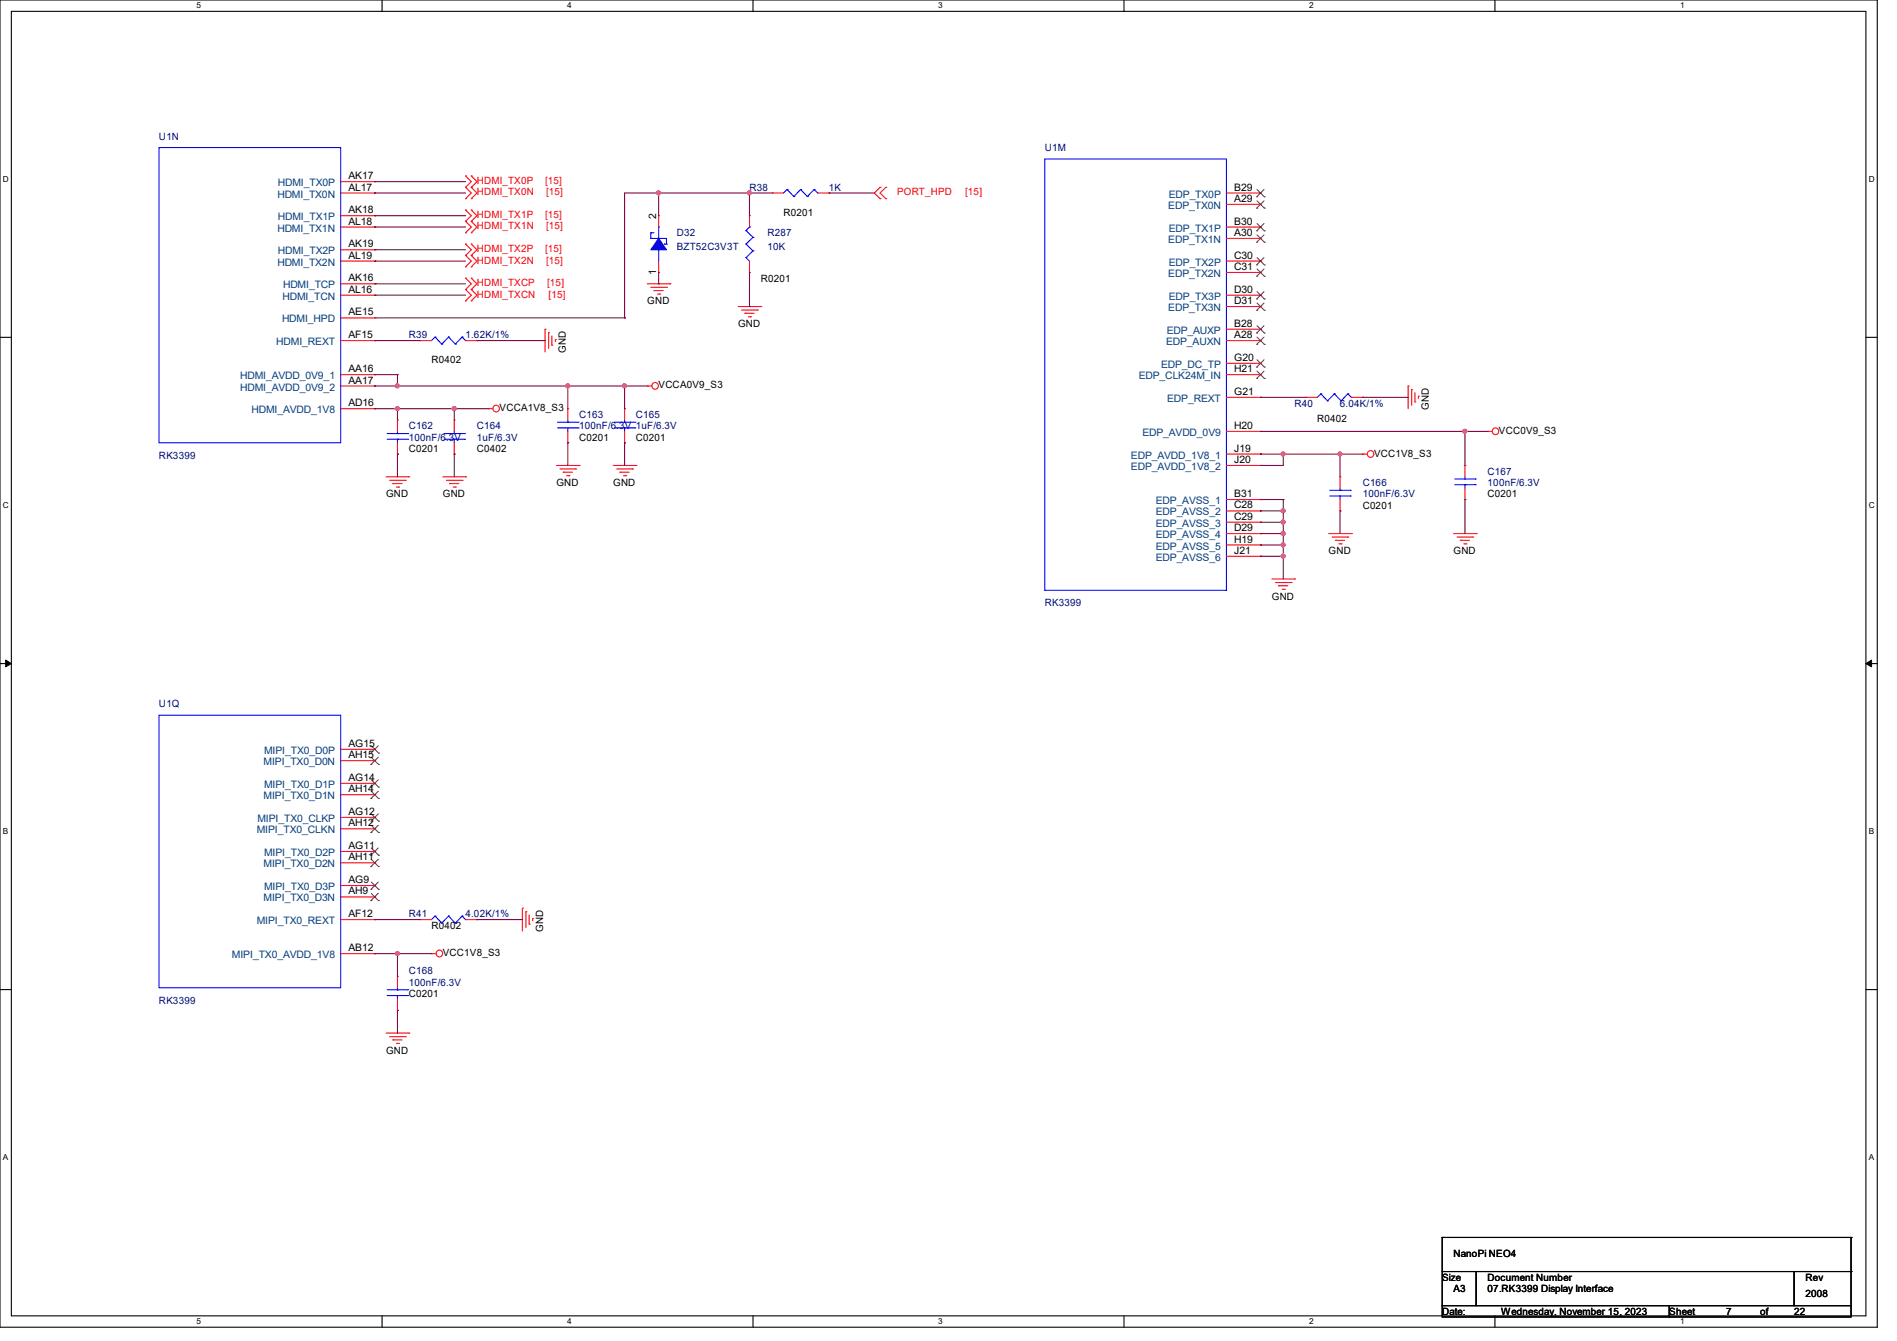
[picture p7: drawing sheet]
<svg xmlns="http://www.w3.org/2000/svg" width="297mm" height="210mm" viewBox="0 0 297 210" stroke-linecap="round" stroke-linejoin="round" font-family="sans-serif">
<path d="M0 0h293.9v207.9h-293.9zM1.8 1.8h290.3v204.3h-290.3z" fill="none" stroke="#000" stroke-width=".17"/>
<g fill="#fff">
<path d="M30.8 .2h.7v1.4h-.7z"/>
<path d="M30.8 206.2h.7v1.4h-.7z"/>
</g>
<path d="M59.8 0v1.8M59.8 206.1v1.8" fill="none" stroke="#000" stroke-width=".17"/>
<g fill="#fff">
<path d="M88.8 .2h.7v1.4h-.7z"/>
<path d="M88.8 206.2h.7v1.4h-.7z"/>
</g>
<path d="M117.9 0v1.8M117.9 206.1v1.8" fill="none" stroke="#000" stroke-width=".17"/>
<g fill="#fff">
<path d="M146.9 .2h.7v1.4h-.7z"/>
<path d="M146.9 206.2h.7v1.4h-.7z"/>
</g>
<path d="M176 0v1.8M176 206.1v1.8" fill="none" stroke="#000" stroke-width=".17"/>
<g fill="#fff">
<path d="M205 .2h.7v1.4h-.7z"/>
<path d="M205 206.2h.7v1.4h-.7z"/>
</g>
<path d="M234.1 0v1.8M234.1 206.1v1.8" fill="none" stroke="#000" stroke-width=".17"/>
<g fill="#fff">
<path d="M263.1 .2h.6v1.4h-.6z"/>
<path d="M263.1 206.2h.6v1.4h-.6z"/>
<path d="M.5 27.3h.9v1.4h-.9z"/>
<path d="M292.6 27.3h.9v1.4h-.9z"/>
<path d="M.5 78.4h.9v1.4h-.9z"/>
<path d="M292.6 78.4h.9v1.4h-.9z"/>
</g>
<path d="M0 52.8h1.8M292.1 52.8h1.8" fill="none" stroke="#000" stroke-width=".17"/>
<g fill="#fff">
<path d="M.5 129.5h.8v1.4h-.8z"/>
<path d="M292.6 129.5h.8v1.4h-.8z"/>
</g>
<path d="M0 103.9h1.8M292.1 103.9h1.8" fill="none" stroke="#000" stroke-width=".17"/>
<path d="M.9 103.4l.9 .5-.9 .5zM292.1 103.9l.9-.5v1z" fill="#000" stroke="#000" stroke-width=".16"/>
<g fill="#fff">
<path d="M.5 180.5h.8v1.4h-.8z"/>
<path d="M292.6 180.5h.8v1.4h-.8z"/>
</g>
<g fill="none" stroke="#000" stroke-width=".17">
<path d="M0 155h1.8M292.1 155h1.8M225.8 199.1h5.3v5.4h-5.3zM225.8 193.8h.1M225.8 193.8v5.3M225.8 193.8h64M231.1 199.1h49.8v5.4h-49.8zM280.9 199.1h8.9v5.4h-8.9zM289.8 193.8h.1M289.8 199.1h.1M289.8 193.8v5.3M225.8 204.5h35.6v1.7h-35.6z"/>
<path d="M261.4 204.5h28.4v1.7h-28.4z"/>
</g>
<g fill="none" stroke="#f00" stroke-width=".17">
<path d="M53.3 35.6h5.4M53.3 30.2h5.4M53.3 39.1h5.4M53.3 33.8h5.4M53.3 28.4h5.4M58.7 39.1h.1M58.7 33.8h.1M58.7 35.6h.1M58.7 28.4h.1M58.7 30.2h.1M72.9 31.1h.1M72.9 29.3h.1"/>
<path d="M72.9 27.6h.1M72.9 34.7h.1M72.9 32.9h.1M72.9 36.4h.1M72.9 38.2h.1M72.9 29.3l.9 .9-.9 .9M72.9 27.6l.9 .8-.9 .9M72.9 32.9l.9 .9-.9 .9M72.9 34.7l.9 .9-.9 .8M72.9 38.2l.9 .9-.9 .9M73.8 31.1h.1M73.8 29.3h.1"/>
<path d="M73.8 27.6h.1M73.8 34.7h.1M73.8 32.9h.1M73.8 36.4h.1M73.8 38.2h.1M73.8 29.3l.9 .9-.9 .9M73.8 27.6l.9 .8-.9 .9M73.8 32.9l.9 .9-.9 .9M73.8 34.7l.9 .9-.9 .8M73.8 38.2l.9 .9-.9 .9M103.1 33.8h.1M103.1 33.8v1.8"/>
<path d="M117.3 33.8h.1M117.3 33.8v1.8M120.9 30.2h.1M120.9 30.2h1.8M128 30.2h1.8M129.8 30.2h.1M137.8 29.3h.1M137.8 31.1h.1M137.8 29.3l-.9 .9 .9 .9M138.7 31.1h.1M138.7 29.3h.1M138.7 29.3l-.9 .9 .9 .9"/>
<path d="M192 37.3h5.4M192 35.6h5.4M192 30.2h5.4M192 32h5.4M197.4 37.3h.1M197.4 35.6h.1M197.4 30.2h.1M197.4 32h.1M53.3 44.4h5.4M53.3 53.3h5.4M53.3 46.2h5.4M53.3 40.9h5.4"/>
<path d="M53.3 58.7h5.4M53.3 49.8h5.4M58.7 58.7h.1M58.7 40.9h.1M58.7 46.2h.1M58.7 44.4h.1M58.7 53.3h.1M58.7 49.8h.1M65.8 53.3h.1M65.8 53.3h1.8M72.9 40h.1M72.9 41.8h.1"/>
<path d="M72.9 45.3h.1M72.9 43.6h.1M72.9 47.1h.1M72.9 40l.9 .9-.9 .9M72.9 43.6l.9 .8-.9 .9M72.9 45.3l.9 .9-.9 .9M72.9 53.3h1.8M73.8 40h.1M73.8 41.8h.1M73.8 45.3h.1M73.8 43.6h.1M73.8 47.1h.1"/>
<path d="M73.8 40l.9 .9-.9 .9M73.8 43.6l.9 .8-.9 .9M73.8 45.3l.9 .9-.9 .9M74.7 53.3h.1M85.3 51.6h.1M85.3 51.6v3.5M85.9 52.1h.1M85.9 52.1v2.5M86.4 54.1h.1M86.4 52.6v1.5M87 53.2h.1M87 53.2v.3"/>
<path d="M101.3 44.4h3.6M101.9 45h2.5M102.4 45.5h.1M102.4 45.5h1.4M103 46.1h.3M103.1 42.7h.1M103.1 40.9v1.8M103.3 46.1h.1M104.4 45h.1M104.9 44.4h.1M115.6 48h3.5M116.1 48.6h2.5"/>
<path d="M116.6 49.1h.1M116.6 49.1h1.5M117.2 49.6h.3M117.3 42.7h.1M117.3 40.9v1.8M117.5 49.6h.1M118.6 48.6h.1M119.1 48h.1M192 48h5.4M192 56.9h5.4M192 53.3h5.4M192 51.6h5.4"/>
<path d="M192 46.2h5.4M192 42.7h5.4M192 40.9h5.4M192 58.7h5.4M197.4 56.9h.1M197.4 53.3h.1M197.4 51.6h.1M197.4 46.2h.1M197.4 48h.1M197.4 42.7h.1M197.4 40.9h.1M197.4 58.7h.1"/>
<path d="M53.3 64h5.4M53.3 60.5h5.4M58.7 64h.1M58.7 60.5h.1M60.5 74.7h3.5M61 75.2h2.5M61.5 75.7h.1M61.5 75.7h1.4M62.1 76.3h.3M62.2 65.8h.1M62.2 71.1h.1M62.2 65.8v1.8"/>
<path d="M62.2 69.3v1.8M62.4 76.3h.1M63.5 75.2h.1M64 74.7h.1M69.3 74.7h3.6M69.9 75.2h2.4M70.4 75.7h.1M70.4 75.7h1.4M71 76.3h.3M71.1 65.8h.1M71.1 71.1h.1M71.1 65.8v1.8"/>
<path d="M71.1 69.3v1.8M71.3 76.3h.1M72.3 75.2h.1M72.9 74.7h.1M76.5 64h.1M76.5 64h.7M87.1 72.9h3.6M87.7 73.4h2.4M88.2 74h.1M88.2 74h1.4M88.7 74.5h.4M88.9 64h.1"/>
<path d="M88.9 69.3h.1M88.9 64v1.8M88.9 67.6v1.7M89.1 74.5h.1M90.1 73.4h.1M90.7 72.9h.1M96 72.9h3.6M96.6 73.4h2.4M97.1 74h.1M97.1 74h1.4M97.6 74.5h.4M97.8 64h.1"/>
<path d="M97.8 69.3h.1M97.8 64v1.8M97.8 67.6v1.7M98 74.5h.1M99 73.4h.1M99.6 72.9h.1M101.3 60.5h.1M101.3 60.5h.8M192 72.9h5.4M192 71.1h5.4M192 67.6h5.4M192 78.2h5.4"/>
<path d="M192 62.2h5.4M197.4 71.1h.1M197.4 72.9h.1M197.4 67.6h.1M197.4 78.2h.1M197.4 62.2h.1M204.5 62.2h.1M204.5 62.2h1.7M209.8 74.7h.1M209.8 74.7v1.8M209.8 78.2v1.8M211.6 62.2h1.8"/>
<path d="M213.4 71.1h.1M213.4 62.2h.1M213.4 71.1h.7M220.5 60.5h.1M220.5 60.5v3.5M221 61h.1M221 61v2.5M221.5 62.9h.1M221.5 61.5v1.4M222.1 62.1h.1M222.1 62.1v.3M229.4 72.9h.1"/>
<path d="M229.4 78.2h.1M229.4 72.9v1.8M229.4 76.5v1.7M232.9 67.6h.1M232.9 67.6h.7M192 83.6h5.4M192 80h5.4M192 81.8h5.4M192 85.3h5.4M192 87.1h5.4M197.4 80h.1M197.4 81.8h.1"/>
<path d="M197.4 83.6h.1M197.4 85.3h.1M197.4 87.1h.1M199.1 90.7h3.6M199.7 91.2h2.4M200.2 91.7h.1M200.2 91.7h1.4M200.7 92.3h.4M201.1 92.3h.1M202.1 91.2h.1M202.7 90.7h.1M208 83.6h3.6"/>
<path d="M208.6 84.1h2.4M209.1 84.6h.1M209.1 84.6h1.4M209.6 85.2h.4M209.8 80h.1M210 85.2h.1M211 84.1h.1M211.6 83.6h.1M227.6 83.6h3.5M228.1 84.1h2.5M228.6 84.6h.1M228.6 84.6h1.5"/>
<path d="M229.2 85.2h.3M229.5 85.2h.1M230.6 84.1h.1M231.1 83.6h.1M53.3 117.3h5.4M53.3 119.1h5.4M58.7 117.3h.1M58.7 119.1h.1M53.3 122.7h5.4M53.3 124.5h5.4M53.3 133.4h5.4M53.3 135.1h5.4"/>
<path d="M53.3 138.7h5.4M53.3 128h5.4M53.3 129.8h5.4M58.7 122.7h.1M58.7 124.5h.1M58.7 133.4h.1M58.7 135.1h.1M58.7 138.7h.1M58.7 128h.1M58.7 129.8h.1M53.3 149.4h5.4M53.3 140.5h5.4"/>
<path d="M53.3 144h5.4M58.7 140.5h.1M58.7 144h.1M58.7 149.4h.1M62.2 152.9h.1M62.2 158.2h.1M62.2 152.9v1.8M62.2 156.5v1.7M65.8 144h.1M65.8 144h1.8M67.6 149.4h.1M67.6 149.4h.7"/>
<path d="M72.9 144h1.8M74.7 144h.1M81.8 142.2h.1M81.8 142.2v3.6M82.3 142.8h.1M82.3 142.8v2.4M82.8 144.7h.1M82.8 143.3v1.4M83.4 143.8h.1M83.4 143.8v.4M60.5 161.8h3.5M61 162.3h2.5"/>
<path d="M61.5 162.9h.1M61.5 162.9h1.4M62.1 163.4h.3M62.4 163.4h.1M63.5 162.3h.1M64 161.8h.1"/>
<circle cx="77.7" cy="64" r=".52"/>
<circle cx="102.6" cy="60.4" r=".52"/>
<circle cx="214.6" cy="71.1" r=".52"/>
<circle cx="234.1" cy="67.5" r=".52"/>
<circle cx="68.8" cy="149.3" r=".52"/>
</g>
<g fill="none" stroke="#00f" stroke-width=".17">
<path d="M24.9 23.1h28.4v46.2h-28.4zM101.9 37.3h.1M101.9 36.4h.1M101.9 37.3h2.5v.9M101.9 36.4v.9M101.9 36.4h.3M102.2 36.4h.1M103.1 39.1h.1M103.1 35.6h.1M103.1 35.6v1.7M103.1 39.1v1.8M104 38.2h.1"/>
<path d="M104 38.2h.4M104.4 38.2h.1M116.8 38.2h.1M116.8 36.1h.1M116.8 38.2l1.1 1.1M116.8 36.1l1.1 1.1M117.3 35.6h.1M117.3 35.6l-.5 .5M117.9 39.3h.1M117.9 37.2h.1M117.9 39.3l-1.1 1M117.9 37.2l-1.1 1"/>
<path d="M123.2 29.7h.1M123.2 29.7l-.5 .5M123.2 29.7l1.1 1.1M124.3 30.8h.1M125.3 29.7h.1M125.3 29.7l-1 1.1M125.3 29.7l1.1 1.1M126.4 30.8h.1M127.5 29.7h.1M127.5 29.7l-1.1 1.1M127.5 29.7l.5 .5M128 30.2h.1"/>
<path d="M163.6 24.9h28.4v67.6h-28.4zM68.1 52.8h.1M68.1 52.8l-.5 .5M68.1 52.8l1.1 1.1M69.2 53.9h.1M70.2 52.8h.1M70.2 52.8l-1 1.1M70.2 52.8l1.1 1.1M71.3 53.9h.1M72.3 52.8h.1M72.3 52.8l-1 1.1M72.3 52.8l.6 .5"/>
<path d="M72.9 53.3h.1M116.8 40.3h.1M116.8 40.3l.5 .6M60.6 68.8h3.2M60.6 67.9h3.2M62.2 67.9h.1M62.2 68.8h.1M62.2 67.6v.3M62.2 68.8v.5M63.8 68.8h.1M63.8 67.9h.1M69.5 68.8h3.2"/>
<path d="M69.5 67.9h3.2M71.1 67.9h.1M71.1 68.8h.1M71.1 67.6v.3M71.1 68.8v.5M72.7 68.8h.1M72.7 67.9h.1M87.3 67h3.2M87.3 66.1h3.2M88.9 66.1h.1M88.9 67h.1M88.9 65.8v.3"/>
<path d="M88.9 67v.6M90.5 67h.1M90.5 66.1h.1M96.2 67h3.2M96.2 66.1h3.2M97.8 66.1h.1M97.8 67h.1M97.8 65.8v.3M97.8 67v.6M99.4 67h.1M99.4 66.1h.1M206.8 61.7h.1"/>
<path d="M206.8 61.7l-.6 .5M206.8 61.7l1.1 1.1M207.9 62.8h.1M208.2 77.7h3.2M208.2 76.8h3.2M208.9 61.7h.1M208.9 61.7l-1 1.1M208.9 61.7l1.1 1.1M209.8 76.8h.1M209.8 77.7h.1M209.8 76.5v.3M209.8 77.7v.5"/>
<path d="M210 62.8h.1M211 61.7h.1M211 61.7l-1 1.1M211 61.7l.6 .5M211.4 77.7h.1M211.4 76.8h.1M211.6 62.2h.1M227.8 75.9h3.2M227.8 75h3.2M229.4 75h.1M229.4 75.9h.1M229.4 74.7v.3"/>
<path d="M229.4 75.9v.6M231 75.9h.1M231 75h.1M24.9 112h28.4v42.7h-28.4zM60.6 155.9h3.2M60.6 155h3.2M62.2 155h.1M62.2 155.9h.1M62.2 154.7v.3M62.2 155.9v.6M63.8 155.9h.1M63.8 155h.1"/>
<path d="M68.1 143.5h.1M68.1 143.5l-.5 .5M68.1 143.5l1.1 1.1M69.2 144.6h.1M70.2 143.5h.1M70.2 143.5l-1 1.1M70.2 143.5l1.1 1.1M71.3 144.6h.1M72.3 143.5h.1M72.3 143.5l-1 1.1M72.3 143.5l.6 .5M72.9 144h.1"/>
</g>
<g fill="none" stroke="#7f3f00" stroke-width=".16">
<path d="M196.8 37.9h.1M196.8 36.2h.1M196.8 30.8h.1M196.8 32.6h.1M196.8 36.8l1.2 1.1M196.8 35l1.2 1.2M196.8 29.7l1.2 1.1M196.8 31.5l1.2 1.1M197.9 36.8l-1.1 1.1M197.9 35l-1.1 1.2M197.9 29.7l-1.1 1.1M197.9 31.5l-1.1 1.1"/>
<path d="M198 37.9h.1M198 36.2h.1M198 30.8h.1M198 32.6h.1M196.8 57.5h.1M196.8 53.9h.1M196.8 52.2h.1M196.8 46.8h.1M196.8 48.6h.1M196.8 43.3h.1M196.8 41.5h.1M196.8 59.3h.1"/>
<path d="M196.8 56.3l1.2 1.2M196.8 52.8l1.2 1.1M196.8 51l1.2 1.2M196.8 45.7l1.2 1.1M196.8 47.5l1.2 1.1M196.8 42.1l1.2 1.2M196.8 40.3l1.2 1.2M196.8 58.1l1.2 1.2M197.9 56.3l-1.1 1.2M197.9 52.8l-1.1 1.1M197.9 51l-1.1 1.2M197.9 45.7l-1.1 1.1"/>
<path d="M197.9 47.5l-1.1 1.1M197.9 42.1l-1.1 1.2M197.9 40.3l-1.1 1.2M197.9 58.1l-1.1 1.2M198 57.5h.1M198 53.9h.1M198 52.2h.1M198 46.8h.1M198 48.6h.1M198 43.3h.1M198 41.5h.1M198 59.3h.1"/>
<path d="M58.1 117.9h.1M58.1 119.7h.1M58.1 116.8l1.2 1.1M58.1 118.6l1.2 1.1M59.2 116.8l-1.1 1.1M59.2 118.6l-1.1 1.1M59.3 117.9h.1M59.3 119.7h.1M58.1 123.3h.1M58.1 125.1h.1M58.1 133.9h.1M58.1 135.7h.1"/>
<path d="M58.1 139.3h.1M58.1 128.6h.1M58.1 130.4h.1M58.1 122.1l1.2 1.2M58.1 123.9l1.2 1.2M58.1 132.8l1.2 1.1M58.1 134.6l1.2 1.1M58.1 138.1l1.2 1.2M58.1 139.9l1.2 1.2M58.1 127.5l1.2 1.1M58.1 129.2l1.2 1.2M59.2 122.1l-1.1 1.2"/>
<path d="M59.2 123.9l-1.1 1.2M59.2 132.8l-1.1 1.1M59.2 134.6l-1.1 1.1M59.2 138.1l-1.1 1.2M59.2 139.9l-1.1 1.2M59.2 127.5l-1.1 1.1M59.2 129.2l-1.1 1.2M59.3 123.3h.1M59.3 125.1h.1M59.3 133.9h.1M59.3 135.7h.1M59.3 139.3h.1"/>
<path d="M59.3 128.6h.1M59.3 130.4h.1M58.1 141.1h.1M59.3 141.1h.1"/>
</g>
<path d="M103.1 37.3l1.3 1.8h-2.5z" fill-rule="evenodd" fill="#00f" stroke="#00f" stroke-width=".17"/>
<g fill="none" stroke="#7f003f" stroke-width=".17">
<path d="M58.7 39.1h.1M58.7 28.4h.1M58.7 30.2h.1M58.7 33.8h.1M58.7 35.6h.1M58.7 39.1h14.2M58.7 28.4h14.2M58.7 30.2h14.2M58.7 33.8h14.2M58.7 35.6h14.2M103.1 30.2h.1M103.1 30.2v3.6"/>
<path d="M117.3 30.2h.1M117.3 30.2v3.6M120.9 30.2h-23.1v19.6M129.8 30.2h.1M129.8 30.2h7.1M58.7 58.7h.1M58.7 53.3h.1M58.7 40.9h.1M58.7 44.4h.1M58.7 46.2h.1M58.7 58.7h3.5M58.7 53.3h7.1"/>
<path d="M58.7 40.9h14.2M58.7 44.4h14.2M58.7 46.2h14.2M58.7 49.8h39.1M62.2 58.7h.1M62.2 58.7v1.8M74.7 53.3h.1M74.7 53.3h10.6M97.8 49.8h.1M103.1 44.4h.1M103.1 42.7v1.7M117.3 48h.1"/>
<path d="M117.3 42.7v5.3M58.7 60.5h.1M58.7 64h.1M58.7 60.5h42.6M58.7 64h17.8M62.2 71.1h.1M62.2 64h.1M62.2 60.5h.1M62.2 64v1.8M62.2 71.1v3.6M71.1 64h.1M71.1 71.1h.1"/>
<path d="M71.1 64v1.8M71.1 71.1v3.6M88.9 69.3h.1M88.9 60.5h.1M88.9 60.5v3.5M88.9 69.3v3.6M97.8 69.3h.1M97.8 60.5h.1M97.8 60.5v3.5M97.8 69.3v3.6M197.4 78.2h.1M197.4 71.1h.1"/>
<path d="M197.4 72.9h.1M197.4 62.2h.1M197.4 67.6h.1M197.4 78.2h3.5M197.4 67.6h35.5M197.4 71.1h16M197.4 62.2h7.1M200.9 78.2h.1M200.9 71.1h.1M200.9 71.1v1.8h-3.5M200.9 78.2v12.5M209.8 71.1h.1"/>
<path d="M209.8 71.1v3.6M213.4 62.2h.1M213.4 62.2h7.1M229.4 67.6h.1M229.4 78.2h.1M229.4 67.6v5.3M229.4 78.2v5.4M197.4 80h.1M197.4 81.8h.1M197.4 83.6h.1M197.4 85.3h.1M197.4 87.1h.1"/>
<path d="M197.4 80h3.5M197.4 81.8h3.5M197.4 83.6h3.5M197.4 85.3h3.5M197.4 87.1h3.5M200.9 80h.1M200.9 81.8h.1M200.9 83.6h.1M200.9 85.3h.1M200.9 87.1h.1M209.8 80h.1M209.8 80v3.6"/>
<path d="M58.7 144h.1M58.7 149.4h.1M58.7 149.4h8.9M58.7 144h7.1M62.2 149.4h.1M62.2 158.2h.1M62.2 149.4v3.5M62.2 158.2v3.6M74.7 144h.1M74.7 144h7.1"/>
</g>
<g fill="#f0f" stroke="#f0f" stroke-width=".17">
<circle cx="62.2" cy="149.3" r=".32"/>
<circle cx="62.2" cy="64" r=".32"/>
<circle cx="71.1" cy="64" r=".32"/>
<circle cx="97.8" cy="60.4" r=".32"/>
<circle cx="200.9" cy="80" r=".32"/>
<circle cx="200.9" cy="83.5" r=".32"/>
<circle cx="200.9" cy="81.8" r=".32"/>
<circle cx="200.9" cy="85.3" r=".32"/>
<circle cx="200.9" cy="87.1" r=".32"/>
<circle cx="209.8" cy="71.1" r=".32"/>
<circle cx="200.9" cy="71.1" r=".32"/>
<circle cx="88.9" cy="60.4" r=".32"/>
<circle cx="62.2" cy="60.4" r=".32"/>
<circle cx="229.3" cy="67.5" r=".32"/>
<circle cx="103.1" cy="30.2" r=".32"/>
<circle cx="117.3" cy="30.2" r=".32"/>
</g>
<g font-size="1.6" fill="#00007f">
<text x="24.9" y="21.9">U1N</text>
<text x="163.6" y="23.7">U1M</text>
<text x="117.3" y="29.9">R38</text>
<text x="129.8" y="29.9">1K</text>
<text x="106" y="37">D32</text>
<text x="106" y="39.1">BZT52C3V3T</text>
<text x="120.2" y="37">R287</text>
<text x="120.2" y="39.1">10K</text>
<text x="64" y="53">R39</text>
<text x="72.9" y="53">1.62K/1%</text>
<text x="90.7" y="65.4">C163</text>
<text x="99.6" y="65.4">C165</text>
<text x="202.7" y="63.7">R40</text>
<text x="209.8" y="63.7">6.04K/1%</text>
<text x="24.9" y="71.8">RK3399</text>
<text x="64" y="67.2">C162</text>
<text x="64" y="69">100nF/6.3V</text>
<text x="74.7" y="67.2">C164</text>
<text x="74.7" y="69">1uF/6.3V</text>
<text x="90.7" y="67.2">100nF/6.3V 1uF/6.3V</text>
<text x="213.4" y="76.1">C166</text>
<text x="213.4" y="77.9">100nF/6.3V</text>
<text x="232.9" y="74.3">C167</text>
<text x="232.9" y="76.1">100nF/6.3V</text>
<text x="163.6" y="95">RK3399</text>
<text x="24.9" y="110.8">U1Q</text>
<text x="64" y="143.7">R41</text>
<text x="72.9" y="143.7">4.02K/1%</text>
<text x="64" y="152.6">C168</text>
<text x="64" y="154.3">100nF/6.3V</text>
<text x="24.9" y="157.2">RK3399</text>
</g>
<g font-size="1.6" fill="#003f7f">
<text x="43.5" y="29.2">HDMI_TX0P</text>
<text x="43.4" y="30.9">HDMI_TX0N</text>
<text x="43.5" y="34.5">HDMI_TX1P</text>
<text x="182.9" y="32.7">EDP_TX0N</text>
<text x="183" y="30.9">EDP_TX0P</text>
<text x="43.4" y="41.6">HDMI_TX2N</text>
<text x="43.4" y="36.3">HDMI_TX1N</text>
<text x="43.5" y="39.8">HDMI_TX2P</text>
<text x="182.9" y="38.1">EDP_TX1N</text>
<text x="183" y="41.6">EDP_TX2P</text>
<text x="183" y="36.3">EDP_TX1P</text>
<text x="44.2" y="46.9">HDMI_TCN</text>
<text x="44.3" y="45.2">HDMI_TCP</text>
<text x="182.9" y="43.4">EDP_TX2N</text>
<text x="183" y="46.9">EDP_TX3P</text>
<text x="44.2" y="50.5">HDMI_HPD</text>
<text x="182.7" y="52.3">EDP_AUXP</text>
<text x="182.9" y="48.7">EDP_TX3N</text>
<text x="37.6" y="59.4">HDMI_AVDD_0V9_1</text>
<text x="43.3" y="54.1">HDMI_REXT</text>
<text x="178.3" y="59.4">EDP_CLK24M_IN</text>
<text x="181.8" y="57.6">EDP_DC_TP</text>
<text x="182.6" y="54.1">EDP_AUXN</text>
<text x="37.6" y="61.2">HDMI_AVDD_0V9_2</text>
<text x="39.4" y="64.7">HDMI_AVDD_1V8</text>
<text x="182.8" y="63">EDP_REXT</text>
<text x="177.1" y="71.8">EDP_AVDD_1V8_1</text>
<text x="178.9" y="68.3">EDP_AVDD_0V9</text>
<text x="177.1" y="73.6">EDP_AVDD_1V8_2</text>
<text x="181" y="79">EDP_AVSS_1</text>
<text x="181" y="80.7">EDP_AVSS_2</text>
<text x="181" y="82.5">EDP_AVSS_3</text>
<text x="181" y="84.3">EDP_AVSS_4</text>
<text x="181" y="86.1">EDP_AVSS_5</text>
<text x="181" y="87.8">EDP_AVSS_6</text>
<text x="41.3" y="119.8">MIPI_TX0_D0N</text>
<text x="41.4" y="118.1">MIPI_TX0_D0P</text>
<text x="41.3" y="125.2">MIPI_TX0_D1N</text>
<text x="41.4" y="123.4">MIPI_TX0_D1P</text>
<text x="40.2" y="130.5">MIPI_TX0_CLKN</text>
<text x="40.3" y="128.7">MIPI_TX0_CLKP</text>
<text x="41.3" y="135.8">MIPI_TX0_D2N</text>
<text x="41.4" y="134.1">MIPI_TX0_D2P</text>
<text x="41.3" y="141.2">MIPI_TX0_D3N</text>
<text x="41.4" y="139.4">MIPI_TX0_D3P</text>
<text x="40.2" y="144.7">MIPI_TX0_REXT</text>
<text x="36.3" y="150.1">MIPI_TX0_AVDD_1V8</text>
</g>
<g font-size="1.6">
<text x="54.6" y="28.1">AK17</text>
<text x="54.6" y="29.8">AL17</text>
<text x="193.2" y="29.8">B29</text>
<text x="54.6" y="33.4">AK18</text>
<text x="54.6" y="35.2">AL18</text>
<text x="102.7" y="34.3" transform="rotate(-90 102.7 34.3)">2</text>
<text x="122.7" y="33.8">R0201</text>
<text x="193.2" y="35.2">B30</text>
<text x="193.2" y="31.6">A29</text>
<text x="54.6" y="38.7">AK19</text>
<text x="54.6" y="40.5">AL19</text>
<text x="193.2" y="40.5">C30</text>
<text x="193.2" y="37">A30</text>
<text x="54.6" y="45.8">AL16</text>
<text x="54.6" y="44.1">AK16</text>
<text x="101.3" y="47.7">GND</text>
<text x="102.7" y="43" transform="rotate(-90 102.7 43)">1</text>
<text x="119.1" y="44.1">R0201</text>
<text x="193.2" y="45.8">D30</text>
<text x="193.2" y="47.6">D31</text>
<text x="193.2" y="42.3">C31</text>
<text x="54.6" y="53">AF15</text>
<text x="54.6" y="49.4">AE15</text>
<text x="115.6" y="51.2">GND</text>
<text x="193.2" y="53">A28</text>
<text x="193.2" y="51.2">B28</text>
<text x="54.6" y="58.3">AA16</text>
<text x="67.6" y="56.9">R0402</text>
<text x="88.6" y="55.3" transform="rotate(-90 88.6 55.3)">GND</text>
<text x="193.2" y="56.5">G20</text>
<text x="193.2" y="58.3">H21</text>
<text x="54.6" y="63.6">AD16</text>
<text x="54.6" y="60.1">AA17</text>
<text x="78.2" y="64.4">VCCA1V8_S3</text>
<text x="103.1" y="60.8">VCCA0V9_S3</text>
<text x="193.2" y="61.8">G21</text>
<text x="223.7" y="64.2" transform="rotate(-90 223.7 64.2)">GND</text>
<text x="64" y="70.8">C0201</text>
<text x="74.7" y="70.8">C0402</text>
<text x="90.7" y="69">C0201</text>
<text x="99.6" y="69">C0201</text>
<text x="193.2" y="70.7">J19</text>
<text x="193.2" y="67.2">H20</text>
<text x="206.2" y="66.2">R0402</text>
<text x="215.1" y="71.5">VCC1V8_S3</text>
<text x="234.7" y="67.9">VCC0V9_S3</text>
<text x="60.5" y="77.9">GND</text>
<text x="69.3" y="77.9">GND</text>
<text x="87.1" y="76.1">GND</text>
<text x="96" y="76.1">GND</text>
<text x="193.2" y="72.5">J20</text>
<text x="193.2" y="77.9">B31</text>
<text x="232.9" y="77.9">C0201</text>
<text x="193.2" y="79.6">C28</text>
<text x="193.2" y="81.4">C29</text>
<text x="193.2" y="83.2">D29</text>
<text x="213.4" y="79.7">C0201</text>
<text x="193.2" y="85">H19</text>
<text x="193.2" y="86.7">J21</text>
<text x="208" y="86.8">GND</text>
<text x="227.6" y="86.8">GND</text>
<text x="199.1" y="93.9">GND</text>
<text x="54.6" y="117">AG15</text>
<text x="54.6" y="118.7">AH15</text>
<text x="54.6" y="122.3">AG14</text>
<text x="54.6" y="124.1">AH14</text>
<text x="54.6" y="127.6">AG12</text>
<text x="54.6" y="129.4">AH12</text>
<text x="54.6" y="133">AG11</text>
<text x="54.6" y="134.7">AH11</text>
<text x="54.6" y="138.3">AG9</text>
<text x="54.6" y="140.1">AH9</text>
<text x="54.6" y="143.6">AF12</text>
<text x="54.6" y="149">AB12</text>
<text x="67.6" y="145.5">R0402</text>
<text x="69.3" y="149.7">VCC1V8_S3</text>
<text x="85" y="146" transform="rotate(-90 85 146)">GND</text>
<text x="64" y="156.1">C0201</text>
<text x="60.5" y="165">GND</text>
<text x="227.6" y="196.8">NanoPi NEO4</text>
<text x="225.8" y="200.6">Size</text>
<text x="227.6" y="202.3">A3</text>
<text x="232.9" y="200.6">Document Number</text>
<text x="232.9" y="202.3">07.RK3399 Display Interface</text>
<text x="282.7" y="203.1">2008</text>
<text x="282.7" y="200.6">Rev</text>
<text x="225.8" y="205.9">Date:</text>
<text x="235" y="205.9">Wednesday, November 15, 2023</text>
<text x="261.4" y="205.9">Sheet</text>
<text x="270.3" y="205.9">7</text>
<text x="275.6" y="205.9">of</text>
<text x="280.9" y="205.9">22</text>
</g>
<g font-size="1.6" fill="#f00">
<text x="74.7" y="28.8">HDMI_TX0P</text>
<text x="85.3" y="28.8">[15]</text>
<text x="74.7" y="30.6">HDMI_TX0N</text>
<text x="74.7" y="34.2">HDMI_TX1P</text>
<text x="74.7" y="35.9">HDMI_TX1N</text>
<text x="85.3" y="34.2">[15]</text>
<text x="85.5" y="30.6">[15]</text>
<text x="85.5" y="35.9">[15]</text>
<text x="140.5" y="30.6">PORT_HPD</text>
<text x="151.1" y="30.6">[15]</text>
<text x="74.7" y="39.5">HDMI_TX2P</text>
<text x="74.7" y="41.3">HDMI_TX2N</text>
<text x="85.3" y="39.5">[15]</text>
<text x="85.5" y="41.3">[15]</text>
<text x="74.7" y="44.8">HDMI_TXCP</text>
<text x="74.7" y="46.6">HDMI_TXCN</text>
<text x="85.7" y="44.8">[15]</text>
<text x="85.9" y="46.6">[15]</text>
</g>
<g font-size="1.3">
<text x="30.8" y="1.3">5</text>
<text x="88.8" y="1.3">4</text>
<text x="146.9" y="1.3">3</text>
<text x="205" y="1.3">2</text>
<text x="263.1" y="1.3">1</text>
<text x=".5" y="28.4">D</text>
<text x="292.6" y="28.4">D</text>
<text x=".5" y="79.5">C</text>
<text x="292.6" y="79.5">C</text>
<text x=".5" y="130.6">B</text>
<text x="292.6" y="130.6">B</text>
<text x=".5" y="181.7">A</text>
<text x="292.6" y="181.7">A</text>
<text x="30.8" y="207.4">5</text>
<text x="88.8" y="207.4">4</text>
<text x="146.9" y="207.4">3</text>
<text x="205" y="207.4">2</text>
<text x="263.1" y="207.4">1</text>
</g>
</svg>
